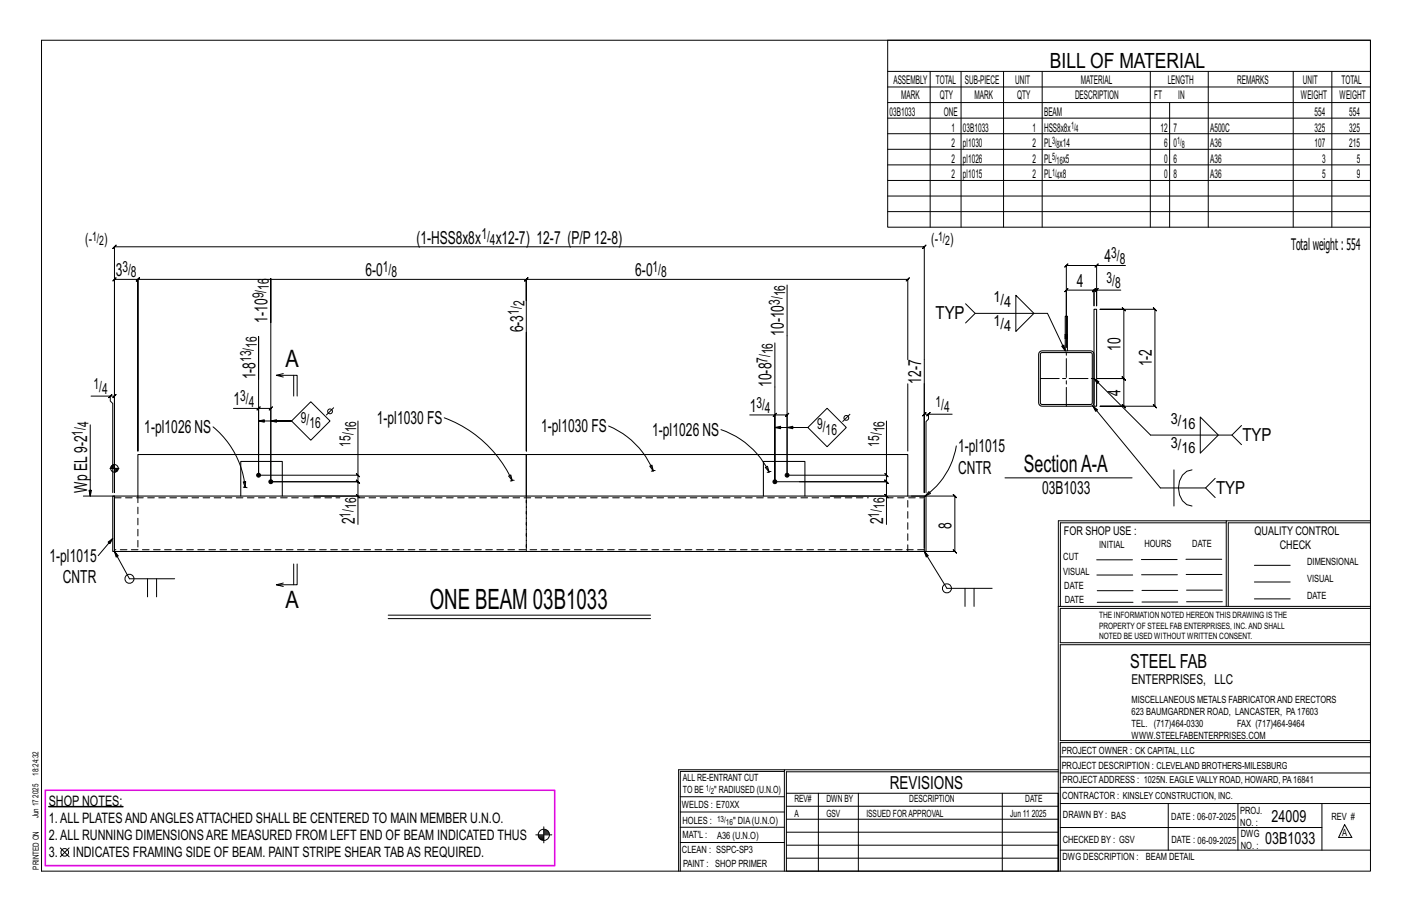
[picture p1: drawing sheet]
<svg xmlns="http://www.w3.org/2000/svg" width="432mm" height="279mm" viewBox="0 0 432 279" stroke-linecap="round" stroke-linejoin="round" font-family="sans-serif">
<g fill="#000" stroke="#000" stroke-width=".31">
<path d="M14.9 246.5h22.7v.2h-22.7z"/>
<circle cx="79.1" cy="145.3" r=".6"/>
<circle cx="82.8" cy="147.3" r=".6"/>
<circle cx="237" cy="147.3" r=".6"/>
<circle cx="240.7" cy="145.3" r=".6"/>
</g>
<g fill="none" stroke="#000" stroke-width=".31">
<path d="M12.7 12.3h406.4v254h-406.4zM271.5 12.3h147.6v57.2h-147.6zM271.5 21.8h147.6M271.5 26.6h147.6M271.5 31.4h147.6M271.5 36.1h147.6M284.5 21.8v47.7M293.9 21.8v47.7M306.9 21.8v47.7M318.7 21.8v47.7M351.8 21.8v47.7M357.7 31.4v38.1"/>
<path d="M369.5 21.8v47.7M395.5 21.8v47.7M407.3 21.8v47.7M271.5 40.9h147.6M271.5 45.6h147.6M271.5 50.4h147.6M271.5 55.2h147.6M271.5 59.9h147.6M271.5 64.7h147.6M82.8 98.6v-13.5v62.2M160.9 85.4v52.5v-36.3M240.7 87.1v58.2"/>
<path d="M295.3 92.9l2.9 2.9h22.1l5.5 11.4-1.1-1.4 .6-.3 .5 1.7M298.2 95.8l-2.9 2.9M310.7 90.3l5.5 5.5-5.5 5.5zM334.9 81.7l1-1zM335.4 88.7l.5-.5-1 1zM335.4 81.2h-9.3l.5-.5-1 1 .5-.5v25v-17.5l-.5 .5 1-1-.5 .5h8.5l-.5 .5 1-1-.5 .5v4.8v-4.8l-.5 .5 1-1-.5 .5h.8M336.4 94.5h16.8l-.5-.5 1 1-.5-.5v29.7l-.5-.5 1 1-.5-.5h-16.8h7.3l.5 .5-1-1 .5 .5v-8.5l.5 .5-1-1 .5 .5h-8.1h8.1l.5 .5-1-1 .5 .5v-21.2l.5 .5-1-1 .5 .5zM344.2 81.2h-8.8v12.3v-4.8h7.3M79.1 116v-13.2v42.5v-20.4h-7.7M86.6 115.3l-2.1-.6h6.4v6.4M86.6 114.2l-2.1 .5M89.8 114.7v6.4"/>
<path d="M237 104.8v42.5v-20.5h-7.7M277.6 109.9v-24.5l.5-.5-1 1 .5-.5h-116.7l.5-.5-1 1 .5-.5v6.5v-6.5l.5-.5-1 1 .5-.5h-118.7l.5-.5-1 1 .5-.5v52.5v-52.5l.5-.5-1 1 .5-.5h-7.2l.5-.5-1 1 .5-.5v65.2v-29.5l.5-.5-1 1 .5-.5h-1.3M277.6 117.3v20.6M334.6 115.7l.9 1.5 .6-.5-1.5-1 17.2 17.3h24.9l3-2.9M27.6 129.9v21.7l-.4-1.7h.8l-.4 1.7M27.8 121.1h5.9v1.5l.8 .7v27.3M33.2 121.6l1-1zM65.1 130.5a27.4 27.4 0 0 1 9.9 18.5M79.1 124.9l.5-.5-1 1zM79.1 124.9h3.7l-.5 .5 1-1-.5 .5v22.4M79.1 128.7l1.7 .4v-.8l-1.7 .4h10.1h-6.4l1.8-.4v.8l-1.8-.4M89.2 128.7l5.8-5.9 5.9 5.9-5.9 5.9z"/>
<path d="M102 124.6l-2.2 2.3M109.5 128.7v16.6h-30.4M135.8 127.7a37 37 0 0 1 20.8 19.2M186.1 130.2a25.3 25.3 0 0 1 13.7 13.7M220.5 131.3a25.6 25.6 0 0 1 14.7 13M237 126.8l-.5 .5 1-1zM237 126.8h3.7l-.5 .5 1-1-.5 .5v18.5h30.4v-16.6M237 130.7l1.7 .4v-.8l-1.7 .4h10h-6.3l1.7-.4v.8l-1.7-.4M247 130.7l5.9-5.9 5.9 5.9-5.9 5.9zM259.9 126.6l-2.2 2.2M283.9 126.6h-1.2l.5-.5-1 1 .5-.5v24v-75.2l.5-.5-1 1 .5-.5h-247.7l.5-.5-1 1 .5-.5v75.2v-8.8M284.4 126.1l-1 1z"/>
<path d="M291.2 126.6h-7.3v1.5l-.7 .8v21.7M292.4 136.3a23.6 23.6 0 0 1-9.5 15.3M334.2 124.2l.9 1.5 .5-.4-1.4-1.1 20.7 25h13.8l2.9-3M367.1 127.5l5.5 5.5-5.5 5.5zM376.7 133l3 2.9M25.5 151.6h9.5M33.6 143.2h2.8M33.9 142.7v.5M34.2 142.4v.8M34.4 142.2v1M34.6 142.1v1.1M34.8 142v1.2"/>
<path d="M35.2 143.2v1.1M35.4 143.2v1.1M35.6 143.2v1M35.9 143.2v.8M36.1 143.2v.5M74.4 147.3l.7-.1-.1 1.8zM74.4 148.9l.6 .1M75 149l.6 .1M82.8 147.3h26.7l-.5-.5 1 1-.5-.5v4.3M96 151.6h13.5v8.7M109 151.1l1 1zM109 144.8l1 1z"/>
<path d="M109.5 145.3v2l-.5-.5 1 1-.5-.5h-26.7M155.5 145.5l.7-.3 .4 1.7zM156.6 146.9l-.5 .1M157.2 146.8l-.6 .1M198.7 142.5l.7-.3 .4 1.7zM199.8 143.9l-.6 .1M200.3 143.9h-.5M234 142.9l.7-.4 .5 1.8zM235.2 144.3l-.6 .1M235.8 144.2l-.6 .1M237 147.3h34.1l-.5-.5 1 1-.5-.5v4.3M253.9 151.6h17.2v8.7"/>
<path d="M270.6 151.1l1 1zM270.6 144.8l1 1zM271.1 145.3v2l-.5-.5 1 1-.5-.5h-26.7M278.7 151.6h13.3l-.5-.5 1 1-.5-.5v17l-.5-.5 1 1-.5-.5h-13.3M284.1 150.3l.4 .6-1.6 .7zM307.3 146.1h38.9M359 143.6v11.1M364.5 143.6a5 5 0 0 0-4.1 5.6 5 5 0 0 0 4.1 5.5M368.7 149.2l2.9 2.9M375 159.8h-50.7v25.6M375 159.2h-51.3l-.1 107.1M419.1 159.2h-44.1v26.2"/>
<path d="M419.1 159.8h-43.5v25.6M34.5 164.6l-1.4 1.1 .5 .5 .9-1.6-4.5 5.3M35 168.6l.5 1.7 .7-.4-1.2-1.3 4.6 8.3h13.8M45.1 176.9v5.6M47.9 176.9v5.6M86.6 178.2l-2.1 .6M89.8 172.4v6.4M90.9 172.4v6.4h-6.4l2.1 .5M282.7 168.6l.6 1.7 .6-.4-1.2-1.3 6.9 11.2h13.8M295.1 179.8v5.6M297.9 179.8v5.6M335.4 171.1h10.9"/>
<path d="M335.4 175.8h11M349 171h11M349.1 175.7h11M362.7 171h10.9M362.7 175.6h11M383.6 172.8h11M383.6 177.9h11M118.7 188h80.2M118.7 189.1h80.2M323.7 185.4h95.4M335.5 184.1h11M335.5 180.6h11"/>
<path d="M349.2 184h11M349.2 180.5h11M362.9 180.4h10.9M362.9 184h10.9M383.6 183.1h11M419.1 186h-94.9v10.5h94.9M419.1 197.1h-94.9v29.3h94.9v.6h-94.9v39.3M239.9 235.8h-31.9v30.5M239.9 235.3h-32.4v31M323.6 235.3h-83.7v31M323.6 235.9h-83.1v6.6M324.2 236.3h94.9"/>
<path d="M324.2 231.4h94.9M18.4 259.2l2.7 2.7M21.1 259.2l-2.7 2.7M163.8 255.2h5M164.6 255.5h1.7M164.7 255.8h1.6M164.8 256.1h1.5M165 256.4h1.3M165.4 256.6h.9M166.3 252.8v4.9M166.3 254.1h1.3M166.3 253.8h.9"/>
<path d="M166.3 254.6h1.6M166.3 254.3h1.5M166.3 254.9h1.7M208 252.9h31.9M208 257.5h31.9M208 243.6h31.9M208 248.2h31.9M240.5 242.5h83.1v23.8h-83.1zM240.5 258.4h83.1M240.5 254.4h83.1M240.5 250.4h83.1M240.5 246.5h83.1"/>
<path d="M250.3 242.5v23.8M262.5 242.5v23.8M306.5 242.5v23.8M324.2 253h80.1M324.2 245.6h94.9M324.2 259.9h94.9M324.2 240.7h94.9M357.3 245.6v14.3M378.6 245.6v14.3M404.3 245.6v14.3M411.2 252.1l2.2 3.9h-4zM240.5 262.3h83.1"/>
<circle cx="100.9" cy="125.8" r=".74"/>
<circle cx="258.8" cy="127.7" r=".74"/>
<circle cx="35" cy="143.2" r="1.16"/>
<circle cx="39.6" cy="176.9" r="1.38"/>
<circle cx="289.6" cy="179.8" r="1.38"/>
<circle cx="166.3" cy="255.2" r="1.71"/>
<circle cx="19.8" cy="260.6" r="1.17"/>
</g>
<path d="M13.8 241.6h155.8v23h-155.8z" fill="none" stroke="#f0f" stroke-width=".5"/>
<g fill="none" stroke="#000" stroke-width=".32">
<path d="M334.6 94.5h.8v29.7h-.8zM317.9 107.6l.8-.4h14.8a1.06 1.06 0 0 1 1.1 1.1v14.8a1.06 1.06 0 0 1-1.1 1.1h-14.8a1.06 1.06 0 0 1-1.1-1.1v-14.8zM318.3 107.9l.4-.1 15.2 .1 .1 .4-.1 15.2-.4 .2-15.2-.2-.1-.4zM325.7 103.5h.1M325.7 102.3h.1M325.8 107.2v-10.5h.6v10.5M326.4 103.5h.1M326.4 102.3h.1M34.5 151.6h.5v17h-.5zM35 152.7v14.8M35 151.6h247.7M42.2 151.6v-12.7h118.7v12.7v-12.7h116.7v12.7"/>
<path d="M73.6 151.6v-10.5h12.7v10.5M233.5 151.6v-10.5h12.7v10.5M282.7 151.6h.5v17h-.5zM282.7 152.7v14.8M35 168.6h247.7"/>
</g>
<g fill="none" stroke="#000" stroke-width=".31" stroke-dasharray="2 1.4">
<path d="M325.7 102.9h.7v.2h-.7zM325.7 103.5v-.1M325.7 102.9v-.3M325.8 103.5h.6M326.4 102.3h-.6M326.4 103.1v.2h-.7v-.2M326.4 103.3h-.7M326.4 103.4v.1M326.4 102.3h.1M326.4 102.4l-.7-.1M326.4 102.6v-.2l-.7-.1M326.4 102.9v-.3h-.7v-.2"/>
<path d="M35 152.2h68.9M42.2 151.6v17M109.5 152.2h156.1M160.9 151.6v17zM271.1 152.2h11.6M277.6 168.6v-17M282.7 168h-247.7"/>
</g>
<path d="M318.2 115.7h16.4M326.1 124.2v-17" fill="none" stroke="#000" stroke-width=".31" stroke-dasharray="5.8 1 1 1"/>
<text font-size="8.6" x="131.4" y="186.1">ONE BEAM 03B1033</text>
<g font-size="7.3">
<text x="87.3" y="112.3">A</text>
<text x="313.1" y="144.3">SectionA-A</text>
<text x="87.3" y="185.9">A</text>
</g>
<text font-size="6.4" x="321.1" y="20.7">BILL OF MATERIAL</text>
<text font-size="5.9" x="345.6" y="204.1">STEEL FAB</text>
<g font-size="5.5">
<text x="127.4" y="74.5">(1-HSS8x8x</text>
<text x="151.6" y="74.5">x12-7) 12-7 (P/P12-8)</text>
<text x="337.8" y="80.2">4</text>
<text x="35.4" y="84.4">3</text>
<text x="111.8" y="84.4">6-0</text>
<text x="194.2" y="84.4">6-0</text>
<text x="329.3" y="87.7">4</text>
<text x="81.8" y="98.6" transform="rotate(-90 81.8 98.6)">1-10</text>
<text x="160" y="101.6" transform="rotate(-90 160 101.6)">6-3</text>
<text x="286.1" y="97.6">TYP</text>
<text x="239.7" y="102.7" transform="rotate(-90 239.7 102.7)">10-10</text>
<text x="342.7" y="107.2" transform="rotate(-90 342.7 107.2)">10</text>
<text x="352.2" y="112" transform="rotate(-90 352.2 112)">1-2</text>
<text x="78.1" y="116" transform="rotate(-90 78.1 116)">1-8</text>
<text x="236" y="118.3" transform="rotate(-90 236 118.3)">10-8</text>
<text x="281.7" y="117.3" transform="rotate(-90 281.7 117.3)">12-7</text>
<text x="71.4" y="123.9">1</text>
<text x="229.3" y="125.9">1</text>
<text x="342.7" y="121" transform="rotate(-90 342.7 121)">4</text>
<text x="115.2" y="129.6">1-pl1030 FS</text>
<text x="44.1" y="132.4">1-pl1026 NS</text>
<text x="165.5" y="132.1">1-pl1030 FS</text>
<text x="199.4" y="133.3">1-pl1026 NS</text>
<text x="379.9" y="134.8">TYP</text>
<text x="293" y="138.2">1-pl1015</text>
<text x="293" y="144.8">CNTR</text>
<text x="26.6" y="150.6" transform="rotate(-90 26.6 150.6)">Wp EL9-2</text>
<text x="318.7" y="151">03B1033</text>
<text x="371.9" y="150.9">TYP</text>
<text x="108.5" y="160.3" transform="rotate(-90 108.5 160.3)">2</text>
<text x="270.1" y="160.3" transform="rotate(-90 270.1 160.3)">2</text>
<text x="291" y="161.8" transform="rotate(-90 291 161.8)">8</text>
<text x="15.2" y="171.8">1-pl1015</text>
<text x="19.3" y="178.3">CNTR</text>
<text x="272.2" y="241.1">REVISIONS</text>
</g>
<g font-size="5.1">
<text x="388.9" y="251.3">24009</text>
<text x="386.9" y="258.1">03B1033</text>
</g>
<text font-size="4.9" x="394.8" y="76.4">Totalweight : 554</text>
<g font-size="4.7">
<text x="26.1" y="74.6">(-</text>
<text x="31.8" y="74.6">)</text>
<text x="147.2" y="73.2">1/</text>
<text x="149.8" y="74.9">4</text>
<text x="284.8" y="74.6">(-</text>
<text x="290.6" y="74.6">)</text>
<text x="37.4" y="83.2">3/</text>
<text x="117.1" y="83.2">1/</text>
<text x="199.6" y="83.2">1/</text>
<text x="339.8" y="78.9">3/</text>
<text x="342.4" y="80.6">8</text>
<text x="40" y="84.8">8</text>
<text x="82.2" y="88.6" transform="rotate(-90 82.2 88.6)">16</text>
<text x="119.7" y="84.8">8</text>
<text x="202.2" y="84.8">8</text>
<text x="338.4" y="86.5">3/</text>
<text x="341" y="88.1">8</text>
<text x="80.6" y="91.2" transform="rotate(-90 80.6 91.2)">9/</text>
<text x="160.4" y="93.7" transform="rotate(-90 160.4 93.7)">2</text>
<text x="238.5" y="93.2" transform="rotate(-90 238.5 93.2)">3/</text>
<text x="240.1" y="90.6" transform="rotate(-90 240.1 90.6)">16</text>
<text x="303.8" y="92.3">1/</text>
<text x="307.1" y="94">4</text>
<text x="158.7" y="96.3" transform="rotate(-90 158.7 96.3)">1/</text>
<text x="303.8" y="99.6">1/</text>
<text x="307.1" y="101.3">4</text>
<text x="78.5" y="106.3" transform="rotate(-90 78.5 106.3)">16</text>
<text x="76.8" y="110.7" transform="rotate(-90 76.8 110.7)">13/</text>
<text x="234.7" y="110.9" transform="rotate(-90 234.7 110.9)">7/</text>
<text x="236.4" y="108.3" transform="rotate(-90 236.4 108.3)">16</text>
<text x="28.6" y="118.9">1/</text>
<text x="31.2" y="120.5">4</text>
<text x="73.4" y="122.6">3/</text>
<text x="76.1" y="124.3">4</text>
<text x="231.3" y="124.6">3/</text>
<text x="286.1" y="124.4">1/</text>
<text x="27" y="130.6" transform="rotate(-90 27 130.6)">4</text>
<text x="92" y="129.2">9/</text>
<text x="94.6" y="130.9">16</text>
<text x="233.9" y="126.3">4</text>
<text x="249.9" y="131.2">9/</text>
<text x="288.7" y="126">4</text>
<text x="358" y="129.5">3/</text>
<text x="361.3" y="131.2">16</text>
<text x="25.4" y="133.2" transform="rotate(-90 25.4 133.2)">1/</text>
<text x="107.2" y="136.5" transform="rotate(-90 107.2 136.5)">15/</text>
<text x="108.9" y="132.2" transform="rotate(-90 108.9 132.2)">16</text>
<text x="252.5" y="132.9">16</text>
<text x="268.9" y="136.5" transform="rotate(-90 268.9 136.5)">15/</text>
<text x="270.5" y="132.2" transform="rotate(-90 270.5 132.2)">16</text>
<text x="358" y="136.8">3/</text>
<text x="361.3" y="138.5">16</text>
<text x="108.9" y="155.7" transform="rotate(-90 108.9 155.7)">16</text>
<text x="270.5" y="155.7" transform="rotate(-90 270.5 155.7)">16</text>
<text x="107.2" y="158.3" transform="rotate(-90 107.2 158.3)">1/</text>
<text x="268.9" y="158.3" transform="rotate(-90 268.9 158.3)">1/</text>
</g>
<g font-size="4.4">
<text x="14.9" y="251.5">1.ALL PLATESANDANGLESATTACHED SHALL BE CENTERED TO MAIN MEMBER U.N.O.</text>
<text x="14.9" y="246.3">SHOP NOTES:</text>
<text x="14.9" y="256.7">2.ALL RUNNING DIMENSIONSARE MEASURED FROM LEFT END OF BEAM INDICATED THUS</text>
<text x="14.9" y="262">3.</text>
<text x="22.3" y="262">INDICATES FRAMING SIDE OF BEAM. PAINT STRIPE SHEAR TABAS REQUIRED.</text>
</g>
<text font-size="4.2" x="346" y="209.1">ENTERPRISES, LLC</text>
<g font-size="4">
<text x="28.1" y="73.5">1/</text>
<text x="30.4" y="75">2</text>
<text x="286.9" y="73.5">1/</text>
<text x="289.1" y="75">2</text>
</g>
<g font-size="3.7">
<text x="273.2" y="25.6">ASSEMBLY</text>
<text x="286.2" y="25.6">TOTAL</text>
<text x="295.1" y="25.6">SUB-PIECE</text>
<text x="310.4" y="25.6">UNIT</text>
<text x="330.5" y="25.6">MATERIAL</text>
<text x="357.1" y="25.6">LENGTH</text>
<text x="378.3" y="25.6">REMARKS</text>
<text x="398.4" y="25.6">UNIT</text>
<text x="410.2" y="25.6">TOTAL</text>
<text x="272.1" y="35.5">03B1033</text>
<text x="275.6" y="30.4">MARK</text>
<text x="287.4" y="30.4">QTY</text>
<text x="288.6" y="35.5">ONE</text>
<text x="298" y="30.4">MARK</text>
<text x="311" y="30.4">QTY</text>
<text x="319.3" y="35.5">BEAM</text>
<text x="328.7" y="30.4">DESCRIPTION</text>
<text x="353" y="30.4">FT</text>
<text x="360.3" y="30.4">IN</text>
<text x="397.8" y="30.4">WEIGHT</text>
<text x="402" y="35.5">554</text>
<text x="409.6" y="30.4">WEIGHT</text>
<text x="412.6" y="35.5">554</text>
<text x="290.9" y="40.2">1</text>
<text x="294.5" y="40.2">03B1033</text>
<text x="315.8" y="40.2">1</text>
<text x="319.3" y="40.2">HSS8x8x</text>
<text x="354.9" y="40.2">12</text>
<text x="358.9" y="40.2">7</text>
<text x="370.1" y="40.2">A500C</text>
<text x="402" y="40.2">325</text>
<text x="412.6" y="40.2">325</text>
<text x="290.9" y="45">2</text>
<text x="294.5" y="45">pl1030</text>
<text x="315.8" y="45">2</text>
<text x="319.3" y="45">PL x14</text>
<text x="356" y="45">6</text>
<text x="358.9" y="45">0</text>
<text x="370.1" y="45">A36</text>
<text x="402" y="45">107</text>
<text x="412.6" y="45">215</text>
<text x="290.9" y="49.7">2</text>
<text x="294.5" y="49.7">pl1026</text>
<text x="315.8" y="49.7">2</text>
<text x="319.3" y="49.7">PL</text>
<text x="325" y="49.7">x5</text>
<text x="356" y="49.7">0</text>
<text x="358.9" y="49.7">6</text>
<text x="370.1" y="49.7">A36</text>
<text x="404.3" y="49.7">3</text>
<text x="415" y="49.7">5</text>
<text x="290.9" y="54.5">2</text>
<text x="294.5" y="54.5">pl1015</text>
<text x="315.8" y="54.5">2</text>
<text x="319.3" y="54.5">PL x8</text>
<text x="356" y="54.5">0</text>
<text x="358.9" y="54.5">8</text>
<text x="370.1" y="54.5">A36</text>
<text x="404.3" y="54.5">5</text>
<text x="415" y="54.5">9</text>
<text x="325.3" y="163.4">FOR SHOP USE :</text>
<text x="383.7" y="163.4">QUALITY CONTROL</text>
<text x="391.4" y="167.8">CHECK</text>
</g>
<g font-size="3.1">
<text x="327.5" y="39.4">1/</text>
<text x="328.9" y="40.5">4</text>
<text x="321.7" y="44.1">3/</text>
<text x="323.1" y="45.3">8</text>
<text x="360" y="44.1">1/</text>
<text x="361.4" y="45.3">8</text>
<text x="321.7" y="48.9">5/</text>
<text x="321.7" y="53.7">1/</text>
<text x="323.1" y="50">16</text>
<text x="323.1" y="54.8">4</text>
<text x="336.2" y="167.4">INITIAL</text>
<text x="350" y="167.1">HOURS</text>
<text x="364.6" y="167.2">DATE</text>
<text x="325.2" y="171.3">CUT</text>
<text x="399.8" y="172.8">DIMENSIONAL</text>
<text x="325.1" y="175.8">VISUAL</text>
<text x="399.8" y="177.9">VISUAL</text>
<text x="325.5" y="180">DATE</text>
<text x="325.7" y="184.4">DATE</text>
<text x="399.8" y="183.1">DATE</text>
<text x="346" y="215">MISCELLANEOUS METALS FABRICATORAND ERECTORS</text>
<text x="346" y="218.6">623 BAUMGARDNER ROAD, LANCASTER, PA17603</text>
<text x="346" y="225.8">WWW.STEELFABENTERPRISES.COM</text>
<text x="346" y="222.2">TEL. (717)464-0330</text>
<text x="378.3" y="222.2">FAX (717)464-9464</text>
<text x="324.7" y="230.5">PROJECT OWNER : CK CAPITAL, LLC</text>
<text x="208.8" y="238.8">ALL RE-ENTRANT CUT</text>
<text x="324.7" y="235.1">PROJECT DESCRIPTION : CLEVELAND BROTHERS-MILESBURG</text>
<text x="324.9" y="239.5">PROJECTADDRESS : 1025N. EAGLE VALLY ROAD, HOWARD, PA16841</text>
<text x="208.8" y="242.5">TO BE</text>
<text x="218.4" y="242.5">&quot; RADIUSED (U.N.O)</text>
<text x="242.9" y="245.3">REV#</text>
<text x="252.7" y="245.3">DWN BY</text>
<text x="278.1" y="245.3">DESCRIPTION</text>
<text x="313.5" y="245.3">DATE</text>
<text x="324.9" y="244.2">CONTRACTOR : KINSLEY CONSTRUCTION, INC.</text>
<text x="208.5" y="247">WELDS : E70XX</text>
<text x="208.7" y="251.7">HOLES :</text>
<text x="224.2" y="251.8">&quot; DIA(U.N.O)</text>
<text x="242.9" y="249.9">A</text>
<text x="252.7" y="249.9">GSV</text>
<text x="264.9" y="249.9">ISSUED FORAPPROVAL</text>
<text x="309" y="249.9">Jun 11</text>
<text x="315.5" y="249.9">2025</text>
<text x="325.1" y="250">DRAWN BY : BAS</text>
<text x="358.2" y="250.5">DATE : 06-07-2025</text>
<text x="379.3" y="248.9">PROJ.</text>
<text x="407.2" y="250.5">REV #</text>
<text x="208.7" y="256.3">MAT'L :</text>
<text x="219.3" y="256.4">A36 (U.N.O)</text>
<text x="325" y="257.6">CHECKED BY : GSV</text>
<text x="358.3" y="257.7">DATE : 06-09-2025</text>
<text x="379.3" y="252.5">NO. :</text>
<text x="379.5" y="255.9">DWG</text>
<text x="410.5" y="255.5">A</text>
<text x="208.6" y="260.7">CLEAN : SSPC-SP3</text>
<text x="324.9" y="262.9">DWG DESCRIPTION :</text>
<text x="350.4" y="263">BEAM DETAIL</text>
<text x="379.5" y="259.5">NO. :</text>
<text x="208.9" y="265">PAINT : SHOP PRIMER</text>
</g>
<g font-size="2.7">
<text x="336.1" y="189">THE INFORMATION NOTED HEREON THIS DRAWING IS THE</text>
<text x="336.1" y="195.4">NOTED BE USED WITHOUT WRITTEN CONSENT.</text>
<text x="336.1" y="192.2">PROPERTY OF STEEL FAB ENTERPRISES, INC.AND SHALL</text>
</g>
<g font-size="2.6">
<text x="215.9" y="241.8">1/</text>
<text x="217.4" y="242.7">2</text>
<text x="219.3" y="251.1">13/</text>
<text x="222" y="252.1">16</text>
</g>
<g font-size="2.5">
<text x="11.7" y="237.1" transform="rotate(-90 11.7 237.1)">18:24:32</text>
<text x="11.8" y="243.8" transform="rotate(-90 11.8 243.8)">2025</text>
<text x="11.8" y="250.1" transform="rotate(-90 11.8 250.1)">Jun 17</text>
<text x="11.9" y="265.8" transform="rotate(-90 11.9 265.8)">PRINTED ON</text>
</g>
</svg>
